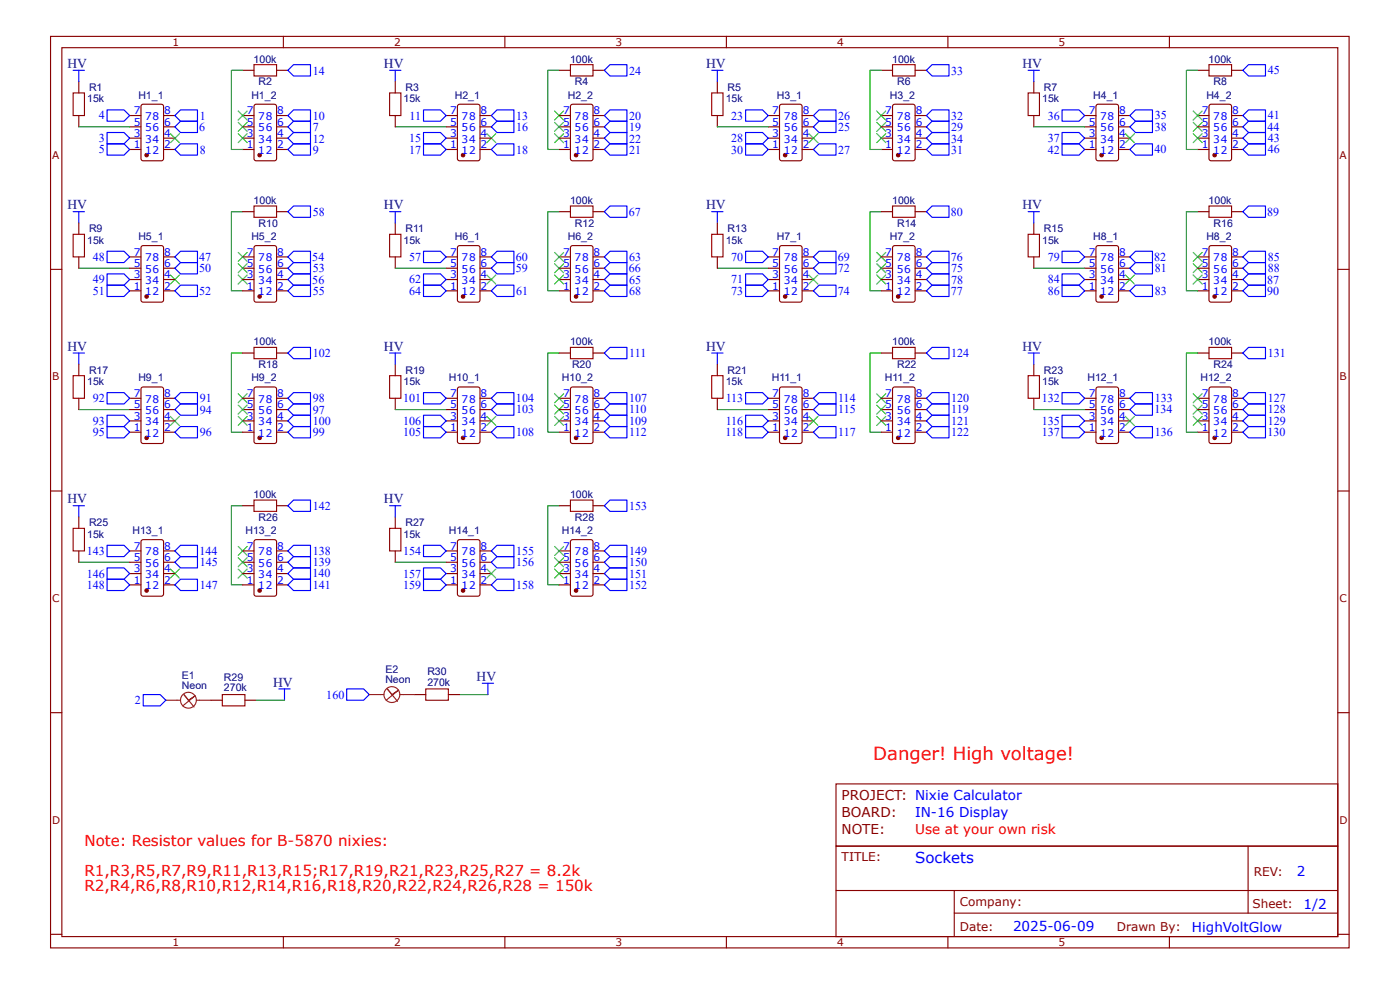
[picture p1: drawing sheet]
<svg xmlns="http://www.w3.org/2000/svg" width="297mm" height="210mm" viewBox="0 0 297 210" stroke-linecap="round" stroke-linejoin="round" font-family="sans-serif">
<g fill="none" stroke="#800" stroke-width=".24">
<path d="M10.7 7.7h275.5v193.3h-275.5zM13.1 10.1h270.7v188.5h-270.7zM16.7 17.3v2.4M51.5 14.9h2.4M58.7 14.9h2.4M60.1 7.7v2.4M107.1 7.7v2.4M154.1 7.7v2.4M201.1 7.7v2.4M248.1 7.7v2.4M16.7 24.5v2.4M30 22.2l.4-.1h3.8l.5 .3v11.2l-.3 .5h-4l-.5-.3v-11.2z"/>
<path d="M10.7 57.1h2.4M283.8 57.1h2.4M10.7 104.1h2.4M283.8 104.1h2.4M10.7 151.1h2.4M44.8 148.5h2.4M52 148.5h2.4M283.8 151.1h2.4M177.4 179.4h106.4v19.2h-106.4zM177.4 166.2h106.4v13.2h-106.4zM264.8 179.4v14.2M10.7 198.1h2.4"/>
<path d="M60.1 198.6v2.4M107.1 198.6v2.4M154.1 198.6v2.4M177.4 188.8h106.3M201.1 198.6v2.4M202.4 193.6h81.3M202.4 188.8v9.6M248.1 198.6v2.4M283.8 198.1h2.4"/>
</g>
<path d="M15.5 19.7h2.4v4.8h-2.4zM53.9 13.7h4.8v2.4h-4.8zM47.2 147.3h4.8v2.4h-4.8z" fill="none" stroke="#a00000" stroke-width=".24"/>
<path d="M15.5 14.9h2.4M16.7 14.9v2.4M30.4 147.3h3.6l1.2 1.2-1.2 1.2h-3.6zM59.2 146.1h2.4M60.4 146.1v2.4" fill="none" stroke="#00f" stroke-width=".24"/>
<g fill="none" stroke="#8d2323" stroke-width=".24">
<path d="M35.2 148.5h3.1M38.8 149.7l2.6-2.2-1.4 1-1-1.2 2.2 2.6M41.7 148.5h3.1"/>
<circle cx="40" cy="148.5" r="1.68"/>
</g>
<path d="M54.4 148.5h6" fill="none" stroke="#080" stroke-width=".24"/>
<path d="M50.5 25.9l1.9 2M52.4 25.9l-1.9 2" fill="none" stroke="#3c3" stroke-width=".24"/>
<circle cx="31.1" cy="32.9" r=".36" fill="#800"/>
<g fill="none" stroke="#800" stroke-width=".24">
<path d="M27.5 31.7h2.4M27.5 24.5h2.4M27.5 29.3h2.4M27.5 26.9h2.4M34.7 31.7h2.4M34.7 24.5h2.4M34.7 29.3h2.4M34.7 26.9h2.4M54 22.2l.4-.1h3.8l.4 .3 .1 11.2-.3 .5h-4l-.5-.3v-11.2z"/>
<circle cx="31.1" cy="32.9" r=".36"/>
</g>
<circle cx="55.1" cy="32.9" r=".36" fill="#800"/>
<g fill="none" stroke="#800" stroke-width=".24">
<path d="M51.5 31.7h2.4M51.5 24.5h2.4M51.5 29.3h2.4M51.5 26.9h2.4M58.7 31.7h2.4M58.7 24.5h2.4M58.7 29.3h2.4M58.7 26.9h2.4M121.2 22.2l.3-.1h3.8l.5 .3v11.2l-.3 .5h-4l-.4-.3-.1-11.2z"/>
<circle cx="55.1" cy="32.9" r=".36"/>
</g>
<path d="M36.1 28.3l2 2M38.1 28.3l-2 2M50.5 28.3l1.9 2M50.5 23.5l1.9 2M52.4 28.3l-1.9 2M52.4 23.5l-1.9 2M103.3 28.3l1.9 2M105.2 28.3l-1.9 2M117.7 23.5l1.9 2M117.7 28.3l1.9 2M119.6 23.5l-1.9 2M119.6 28.3l-1.9 2" fill="none" stroke="#3c3" stroke-width=".24"/>
<path d="M51.5 14.9h-2.4v16.8h2.4M118.6 14.9h-2.4v16.8h2.4M16.7 26.9h10.8M83.9 26.9h10.7" fill="none" stroke="#080" stroke-width=".24"/>
<circle cx="122.2" cy="32.9" r=".36" fill="#800"/>
<g fill="none" stroke="#800" stroke-width=".24">
<path d="M97.2 22.2l.3-.1h3.9l.4 .3v11.2l-.3 .5h-4l-.4-.3-.1-11.2zM118.6 31.7h2.4M118.6 24.5h2.4M118.6 29.3h2.4M118.6 26.9h2.4M125.8 31.7h2.4M125.8 24.5h2.4M125.8 29.3h2.4M125.8 26.9h2.4"/>
<circle cx="122.2" cy="32.9" r=".36"/>
</g>
<circle cx="98.2" cy="32.9" r=".36" fill="#800"/>
<g fill="none" stroke="#800" stroke-width=".24">
<path d="M83.9 17.3v2.4M118.6 14.9h2.4M125.8 14.9h2.4M152.2 17.3v2.4M187 14.9h2.3M194.1 14.9h2.4M83.9 24.5v2.4M94.6 31.7h2.4M94.6 24.5h2.4M94.6 29.3h2.4M94.6 26.9h2.4M101.8 31.7h2.4"/>
<path d="M101.8 24.5h2.4M101.8 29.3h2.4M101.8 26.9h2.4M152.2 24.5v2.4M165.5 22.2l.4-.1h3.8l.4 .3 .1 11.2-.3 .5h-4l-.5-.3v-11.2z"/>
<circle cx="98.2" cy="32.9" r=".36"/>
</g>
<path d="M117.7 25.9l1.9 2M119.6 25.9l-1.9 2M186 25.9l1.9 2M187.9 25.9l-1.9 2" fill="none" stroke="#3c3" stroke-width=".24"/>
<path d="M82.7 19.7h2.4v4.8h-2.4zM121 13.7h4.8v2.4h-4.8zM151 19.7h2.4v4.8h-2.4zM189.3 13.7h4.8v2.4h-4.8z" fill="none" stroke="#a00000" stroke-width=".24"/>
<path d="M82.7 14.9h2.4M83.9 14.9v2.4M151 14.9h2.4M152.2 14.9v2.4" fill="none" stroke="#00f" stroke-width=".24"/>
<circle cx="166.6" cy="32.9" r=".36" fill="#800"/>
<g fill="none" stroke="#800" stroke-width=".24">
<path d="M163 31.7h2.4M163 24.5h2.4M163 29.3h2.4M163 26.9h2.4M170.2 31.7h2.4M170.2 24.5h2.4M170.2 29.3h2.4M170.2 26.9h2.4M189.5 22.2l.3-.1h3.9l.4 .3v11.2l-.3 .5h-4l-.4-.3-.1-11.2z"/>
<circle cx="166.6" cy="32.9" r=".36"/>
</g>
<circle cx="190.5" cy="32.9" r=".36" fill="#800"/>
<g fill="none" stroke="#800" stroke-width=".24">
<path d="M219.3 17.3v2.4M254.1 14.9h2.4M261.3 14.9h2.4M187 31.7h2.3M187 24.5h2.3M187 29.3h2.3M187 26.9h2.3M194.1 31.7h2.4M194.1 24.5h2.4M194.1 29.3h2.4M194.1 26.9h2.4M219.3 24.5v2.4"/>
<path d="M232.6 22.2l.4-.1h3.8l.5 .3v11.2l-.3 .5h-4l-.5-.3v-11.2z"/>
<circle cx="190.5" cy="32.9" r=".36"/>
</g>
<path d="M186 28.3l1.9 2M186 23.5l1.9 2M187.9 28.3l-1.9 2M187.9 23.5l-1.9 2M253.1 25.9l1.9 2M255 25.9l-1.9 2" fill="none" stroke="#3c3" stroke-width=".24"/>
<path d="M187 14.9h-2.4v16.8h2.4M152.2 26.9h10.8" fill="none" stroke="#080" stroke-width=".24"/>
<path d="M218.1 19.7h2.4v4.8h-2.4zM256.5 13.7h4.8v2.4h-4.8z" fill="none" stroke="#a00000" stroke-width=".24"/>
<path d="M218.1 14.9h2.4M219.3 14.9v2.4" fill="none" stroke="#00f" stroke-width=".24"/>
<circle cx="233.7" cy="32.9" r=".36" fill="#800"/>
<g fill="none" stroke="#800" stroke-width=".24">
<path d="M230.1 31.7h2.4M230.1 24.5h2.4M230.1 29.3h2.4M230.1 26.9h2.4M237.3 31.7h2.4M237.3 24.5h2.4M237.3 29.3h2.4M237.3 26.9h2.4M256.6 22.2l.4-.1h3.8l.4 .3 .1 11.2-.3 .5h-4l-.5-.3v-11.2z"/>
<circle cx="233.7" cy="32.9" r=".36"/>
</g>
<circle cx="257.7" cy="32.9" r=".36" fill="#800"/>
<g fill="none" stroke="#800" stroke-width=".24">
<path d="M254.1 31.7h2.4M254.1 24.5h2.4M254.1 29.3h2.4M254.1 26.9h2.4M261.3 31.7h2.4M261.3 24.5h2.4M261.3 29.3h2.4M261.3 26.9h2.4M54 52.2l.4-.1h3.8l.4 .3 .1 11.2-.3 .4-4 .1-.5-.3v-11.3z"/>
<circle cx="257.7" cy="32.9" r=".36"/>
</g>
<path d="M238.7 28.3l2 2M240.7 28.3l-2 2M253.1 28.3l1.9 2M253.1 23.5l1.9 2M255 28.3l-1.9 2M255 23.5l-1.9 2M36.1 58.3l2 1.9M38.1 58.3l-2 1.9M50.5 53.5l1.9 1.9M50.5 58.3l1.9 1.9M52.4 53.5l-1.9 1.9M52.4 58.3l-1.9 1.9" fill="none" stroke="#3c3" stroke-width=".24"/>
<path d="M254.1 14.9h-2.4v16.8h2.4M219.3 26.9h10.8M16.7 56.9h10.8M51.5 44.9h-2.4v16.8h2.4" fill="none" stroke="#080" stroke-width=".24"/>
<circle cx="55.1" cy="62.9" r=".36" fill="#800"/>
<g fill="none" stroke="#800" stroke-width=".24">
<path d="M30 52.2l.4-.1h3.8l.5 .3v11.2l-.3 .4-4 .1-.5-.3v-11.3zM51.5 54.5h2.4M51.5 59.3h2.4M51.5 56.9h2.4M58.7 54.5h2.4M58.7 59.3h2.4M58.7 56.9h2.4M51.5 61.7h2.4M58.7 61.7h2.4"/>
<circle cx="55.1" cy="62.9" r=".36"/>
</g>
<circle cx="31.1" cy="62.9" r=".36" fill="#800"/>
<g fill="none" stroke="#800" stroke-width=".24">
<path d="M16.7 47.3v2.4M16.7 54.5v2.4M27.5 54.5h2.4M27.5 59.3h2.4M27.5 56.9h2.4M34.7 54.5h2.4M34.7 59.3h2.4M34.7 56.9h2.4M51.5 44.9h2.4M58.7 44.9h2.4M83.9 47.3v2.4M83.9 54.5v2.4"/>
<path d="M97.2 52.2l.3-.1h3.9l.4 .3v11.2l-.3 .4-4 .1-.4-.3-.1-11.3zM118.6 44.9h2.4M125.8 44.9h2.4M27.5 61.7h2.4M34.7 61.7h2.4"/>
<circle cx="31.1" cy="62.9" r=".36"/>
</g>
<path d="M50.5 55.9l1.9 1.9M52.4 55.9l-1.9 1.9M117.7 55.9l1.9 1.9M119.6 55.9l-1.9 1.9" fill="none" stroke="#3c3" stroke-width=".24"/>
<path d="M15.5 49.7h2.4v4.8h-2.4zM53.9 43.7h4.8v2.4h-4.8zM82.7 49.7h2.4v4.8h-2.4zM121 43.7h4.8v2.4h-4.8z" fill="none" stroke="#a00000" stroke-width=".24"/>
<path d="M15.5 44.9h2.4M16.7 44.9v2.4M82.7 44.9h2.4M83.9 44.9v2.4" fill="none" stroke="#00f" stroke-width=".24"/>
<circle cx="98.2" cy="62.9" r=".36" fill="#800"/>
<g fill="none" stroke="#800" stroke-width=".24">
<path d="M94.6 54.5h2.4M94.6 59.3h2.4M94.6 56.9h2.4M101.8 54.5h2.4M101.8 59.3h2.4M101.8 56.9h2.4M121.2 52.2l.3-.1h3.8l.5 .3v11.2l-.3 .4-4 .1-.4-.3-.1-11.3zM94.6 61.7h2.4M101.8 61.7h2.4"/>
<circle cx="98.2" cy="62.9" r=".36"/>
</g>
<circle cx="122.2" cy="62.9" r=".36" fill="#800"/>
<g fill="none" stroke="#800" stroke-width=".24">
<path d="M118.6 54.5h2.4M118.6 59.3h2.4M118.6 56.9h2.4M125.8 54.5h2.4M125.8 59.3h2.4M125.8 56.9h2.4M189.5 52.2l.3-.1h3.9l.4 .3v11.2l-.3 .4-4 .1-.4-.3-.1-11.3zM118.6 61.7h2.4M125.8 61.7h2.4"/>
<circle cx="122.2" cy="62.9" r=".36"/>
</g>
<path d="M103.3 58.3l1.9 1.9M105.2 58.3l-1.9 1.9M117.7 58.3l1.9 1.9M117.7 53.5l1.9 1.9M119.6 58.3l-1.9 1.9M119.6 53.5l-1.9 1.9M186 53.5l1.9 1.9M186 58.3l1.9 1.9M187.9 53.5l-1.9 1.9M187.9 58.3l-1.9 1.9" fill="none" stroke="#3c3" stroke-width=".24"/>
<path d="M83.9 56.9h10.7M118.6 44.9h-2.4v16.8h2.4M152.2 56.9h10.8M187 44.9h-2.4v16.8h2.4" fill="none" stroke="#080" stroke-width=".24"/>
<circle cx="190.5" cy="62.9" r=".36" fill="#800"/>
<g fill="none" stroke="#800" stroke-width=".24">
<path d="M165.5 52.2l.4-.1h3.8l.4 .3 .1 11.2-.3 .4-4 .1-.5-.3v-11.3zM187 54.5h2.3M187 59.3h2.3M187 56.9h2.3M194.1 54.5h2.4M194.1 59.3h2.4M194.1 56.9h2.4M187 61.7h2.3M194.1 61.7h2.4"/>
<circle cx="190.5" cy="62.9" r=".36"/>
</g>
<circle cx="166.6" cy="62.9" r=".36" fill="#800"/>
<g fill="none" stroke="#800" stroke-width=".24">
<path d="M152.2 47.3v2.4M152.2 54.5v2.4M163 54.5h2.4M163 59.3h2.4M163 56.9h2.4M170.2 54.5h2.4M170.2 59.3h2.4M170.2 56.9h2.4M187 44.9h2.3M194.1 44.9h2.4M219.3 47.3v2.4M219.3 54.5v2.4"/>
<path d="M232.6 52.2l.4-.1h3.8l.5 .3v11.2l-.3 .4-4 .1-.5-.3v-11.3zM254.1 44.9h2.4M261.3 44.9h2.4M163 61.7h2.4M170.2 61.7h2.4"/>
<circle cx="166.6" cy="62.9" r=".36"/>
</g>
<path d="M186 55.9l1.9 1.9M187.9 55.9l-1.9 1.9M253.1 55.9l1.9 1.9M255 55.9l-1.9 1.9" fill="none" stroke="#3c3" stroke-width=".24"/>
<path d="M151 49.7h2.4v4.8h-2.4zM189.3 43.7h4.8v2.4h-4.8zM218.1 49.7h2.4v4.8h-2.4zM256.5 43.7h4.8v2.4h-4.8z" fill="none" stroke="#a00000" stroke-width=".24"/>
<path d="M151 44.9h2.4M152.2 44.9v2.4M218.1 44.9h2.4M219.3 44.9v2.4" fill="none" stroke="#00f" stroke-width=".24"/>
<circle cx="233.7" cy="62.9" r=".36" fill="#800"/>
<g fill="none" stroke="#800" stroke-width=".24">
<path d="M230.1 54.5h2.4M230.1 59.3h2.4M230.1 56.9h2.4M237.3 54.5h2.4M237.3 59.3h2.4M237.3 56.9h2.4M256.6 52.2l.4-.1h3.8l.4 .3 .1 11.2-.3 .4-4 .1-.5-.3v-11.3zM230.1 61.7h2.4M237.3 61.7h2.4"/>
<circle cx="233.7" cy="62.9" r=".36"/>
</g>
<circle cx="257.7" cy="62.9" r=".36" fill="#800"/>
<g fill="none" stroke="#800" stroke-width=".24">
<path d="M254.1 54.5h2.4M254.1 59.3h2.4M254.1 56.9h2.4M261.3 54.5h2.4M261.3 59.3h2.4M261.3 56.9h2.4M254.1 61.7h2.4M261.3 61.7h2.4M54 82.2l.4-.2h3.8l.4 .3 .1 11.2-.3 .5h-4l-.5-.3v-11.2z"/>
<circle cx="257.7" cy="62.9" r=".36"/>
</g>
<path d="M238.7 58.3l2 1.9M240.7 58.3l-2 1.9M253.1 58.3l1.9 1.9M253.1 53.5l1.9 1.9M255 58.3l-1.9 1.9M255 53.5l-1.9 1.9M36.1 88.3l2 1.9M38.1 88.3l-2 1.9M50.5 83.5l1.9 1.9M50.5 88.3l1.9 1.9M52.4 83.5l-1.9 1.9M52.4 88.3l-1.9 1.9" fill="none" stroke="#3c3" stroke-width=".24"/>
<path d="M219.3 56.9h10.8M254.1 44.9h-2.4v16.8h2.4M51.5 74.8h-2.4v16.8h2.4M16.7 86.8h10.8" fill="none" stroke="#080" stroke-width=".24"/>
<circle cx="55.1" cy="92.8" r=".36" fill="#800"/>
<g fill="none" stroke="#800" stroke-width=".24">
<path d="M30 82.2l.4-.2h3.8l.5 .3v11.2l-.3 .5h-4l-.5-.3v-11.2zM51.5 91.6h2.4M51.5 84.4h2.4M51.5 89.2h2.4M51.5 86.8h2.4M58.7 91.6h2.4M58.7 84.4h2.4M58.7 89.2h2.4M58.7 86.8h2.4"/>
<circle cx="55.1" cy="92.8" r=".36"/>
</g>
<circle cx="31.1" cy="92.8" r=".36" fill="#800"/>
<g fill="none" stroke="#800" stroke-width=".24">
<path d="M16.7 77.2v2.4M51.5 74.8h2.4M58.7 74.8h2.4M83.9 77.2v2.4M118.6 74.8h2.4M125.8 74.8h2.4M16.7 84.4v2.4M27.5 91.6h2.4M27.5 84.4h2.4M27.5 89.2h2.4M27.5 86.8h2.4M34.7 91.6h2.4"/>
<path d="M34.7 84.4h2.4M34.7 89.2h2.4M34.7 86.8h2.4M83.9 84.4v2.4M97.2 82.2l.3-.2h3.9l.4 .3v11.2l-.3 .5h-4l-.4-.3-.1-11.2z"/>
<circle cx="31.1" cy="92.8" r=".36"/>
</g>
<path d="M50.5 85.9l1.9 1.9M52.4 85.9l-1.9 1.9M117.7 85.9l1.9 1.9M119.6 85.9l-1.9 1.9" fill="none" stroke="#3c3" stroke-width=".24"/>
<path d="M15.5 79.6h2.4v4.8h-2.4zM53.9 73.6h4.8v2.4h-4.8zM82.7 79.6h2.4v4.8h-2.4zM121 73.6h4.8v2.4h-4.8z" fill="none" stroke="#a00000" stroke-width=".24"/>
<path d="M15.5 74.8h2.4M16.7 74.8v2.4M82.7 74.8h2.4M83.9 74.8v2.4" fill="none" stroke="#00f" stroke-width=".24"/>
<circle cx="98.2" cy="92.8" r=".36" fill="#800"/>
<g fill="none" stroke="#800" stroke-width=".24">
<path d="M94.6 91.6h2.4M94.6 84.4h2.4M94.6 89.2h2.4M94.6 86.8h2.4M101.8 91.6h2.4M101.8 84.4h2.4M101.8 89.2h2.4M101.8 86.8h2.4M121.2 82.2l.3-.2h3.8l.5 .3v11.2l-.3 .5h-4l-.4-.3-.1-11.2z"/>
<circle cx="98.2" cy="92.8" r=".36"/>
</g>
<circle cx="122.2" cy="92.8" r=".36" fill="#800"/>
<g fill="none" stroke="#800" stroke-width=".24">
<path d="M118.6 91.6h2.4M118.6 84.4h2.4M118.6 89.2h2.4M118.6 86.8h2.4M125.8 91.6h2.4M125.8 84.4h2.4M125.8 89.2h2.4M125.8 86.8h2.4M189.5 82.2l.3-.2h3.9l.4 .3v11.2l-.3 .5h-4l-.4-.3-.1-11.2z"/>
<circle cx="122.2" cy="92.8" r=".36"/>
</g>
<path d="M103.3 88.3l1.9 1.9M105.2 88.3l-1.9 1.9M117.7 88.3l1.9 1.9M117.7 83.5l1.9 1.9M119.6 88.3l-1.9 1.9M119.6 83.5l-1.9 1.9M186 83.5l1.9 1.9M186 88.3l1.9 1.9M187.9 83.5l-1.9 1.9M187.9 88.3l-1.9 1.9" fill="none" stroke="#3c3" stroke-width=".24"/>
<path d="M118.6 74.8h-2.4v16.8h2.4M187 74.8h-2.4v16.8h2.4M83.9 86.8h10.7M152.2 86.8h10.8" fill="none" stroke="#080" stroke-width=".24"/>
<circle cx="190.5" cy="92.8" r=".36" fill="#800"/>
<g fill="none" stroke="#800" stroke-width=".24">
<path d="M165.5 82.2l.4-.2h3.8l.4 .3 .1 11.2-.3 .5h-4l-.5-.3v-11.2zM187 91.6h2.3M187 84.4h2.3M187 89.2h2.3M187 86.8h2.3M194.1 91.6h2.4M194.1 84.4h2.4M194.1 89.2h2.4M194.1 86.8h2.4"/>
<circle cx="190.5" cy="92.8" r=".36"/>
</g>
<circle cx="166.6" cy="92.8" r=".36" fill="#800"/>
<g fill="none" stroke="#800" stroke-width=".24">
<path d="M152.2 77.2v2.4M187 74.8h2.3M194.1 74.8h2.4M219.3 77.2v2.4M254.1 74.8h2.4M261.3 74.8h2.4M152.2 84.4v2.4M163 91.6h2.4M163 84.4h2.4M163 89.2h2.4M163 86.8h2.4M170.2 91.6h2.4"/>
<path d="M170.2 84.4h2.4M170.2 89.2h2.4M170.2 86.8h2.4M219.3 84.4v2.4M232.6 82.2l.4-.2h3.8l.5 .3v11.2l-.3 .5h-4l-.5-.3v-11.2z"/>
<circle cx="166.6" cy="92.8" r=".36"/>
</g>
<path d="M186 85.9l1.9 1.9M187.9 85.9l-1.9 1.9M253.1 85.9l1.9 1.9M255 85.9l-1.9 1.9" fill="none" stroke="#3c3" stroke-width=".24"/>
<path d="M151 79.6h2.4v4.8h-2.4zM189.3 73.6h4.8v2.4h-4.8zM218.1 79.6h2.4v4.8h-2.4zM256.5 73.6h4.8v2.4h-4.8z" fill="none" stroke="#a00000" stroke-width=".24"/>
<path d="M151 74.8h2.4M152.2 74.8v2.4M218.1 74.8h2.4M219.3 74.8v2.4" fill="none" stroke="#00f" stroke-width=".24"/>
<circle cx="233.7" cy="92.8" r=".36" fill="#800"/>
<g fill="none" stroke="#800" stroke-width=".24">
<path d="M230.1 91.6h2.4M230.1 84.4h2.4M230.1 89.2h2.4M230.1 86.8h2.4M237.3 91.6h2.4M237.3 84.4h2.4M237.3 89.2h2.4M237.3 86.8h2.4M256.6 82.2l.4-.2h3.8l.4 .3 .1 11.2-.3 .5h-4l-.5-.3v-11.2z"/>
<circle cx="233.7" cy="92.8" r=".36"/>
</g>
<circle cx="257.7" cy="92.8" r=".36" fill="#800"/>
<g fill="none" stroke="#800" stroke-width=".24">
<path d="M254.1 91.6h2.4M254.1 84.4h2.4M254.1 89.2h2.4M254.1 86.8h2.4M261.3 91.6h2.4M261.3 84.4h2.4M261.3 89.2h2.4M261.3 86.8h2.4M54 114.5l.4-.1h3.8l.4 .3 .1 11.2-.3 .5h-4l-.5-.3v-11.2z"/>
<circle cx="257.7" cy="92.8" r=".36"/>
</g>
<path d="M238.7 88.3l2 1.9M240.7 88.3l-2 1.9M253.1 88.3l1.9 1.9M253.1 83.5l1.9 1.9M255 88.3l-1.9 1.9M255 83.5l-1.9 1.9M50.5 115.8l1.9 2M52.4 115.8l-1.9 2M36.1 120.6l2 2M38.1 120.6l-2 2M50.5 120.6l1.9 2M52.4 120.6l-1.9 2" fill="none" stroke="#3c3" stroke-width=".24"/>
<path d="M254.1 74.8h-2.4v16.8h2.4M219.3 86.8h10.8M16.7 119.2h10.8M51.5 107.2h-2.4v16.8h2.4" fill="none" stroke="#080" stroke-width=".24"/>
<circle cx="55.1" cy="125.2" r=".36" fill="#800"/>
<g fill="none" stroke="#800" stroke-width=".24">
<path d="M30 114.5l.4-.1h3.8l.5 .3v11.2l-.3 .5h-4l-.5-.3v-11.2zM51.5 116.8h2.4M51.5 119.2h2.4M58.7 116.8h2.4M58.7 119.2h2.4M51.5 124h2.4M51.5 121.6h2.4M58.7 124h2.4M58.7 121.6h2.4"/>
<circle cx="55.1" cy="125.2" r=".36"/>
</g>
<circle cx="31.1" cy="125.2" r=".36" fill="#800"/>
<g fill="none" stroke="#800" stroke-width=".24">
<path d="M16.7 109.6v2.4M16.7 116.8v2.4M27.5 116.8h2.4M27.5 119.2h2.4M34.7 116.8h2.4M34.7 119.2h2.4M51.5 107.2h2.4M58.7 107.2h2.4M83.9 109.6v2.4M83.9 116.8v2.4M97.2 114.5l.3-.1h3.9l.4 .3v11.2l-.3 .5h-4l-.4-.3-.1-11.2zM118.6 107.2h2.4"/>
<path d="M125.8 107.2h2.4M27.5 124h2.4M27.5 121.6h2.4M34.7 124h2.4M34.7 121.6h2.4"/>
<circle cx="31.1" cy="125.2" r=".36"/>
</g>
<path d="M50.5 118.2l1.9 2M52.4 118.2l-1.9 2M117.7 118.2l1.9 2M119.6 118.2l-1.9 2" fill="none" stroke="#3c3" stroke-width=".24"/>
<path d="M15.5 112h2.4v4.8h-2.4zM53.9 106h4.8v2.4h-4.8zM82.7 112h2.4v4.8h-2.4zM121 106h4.8v2.4h-4.8z" fill="none" stroke="#a00000" stroke-width=".24"/>
<path d="M15.5 107.2h2.4M16.7 107.2v2.4M82.7 107.2h2.4M83.9 107.2v2.4" fill="none" stroke="#00f" stroke-width=".24"/>
<circle cx="98.2" cy="125.2" r=".36" fill="#800"/>
<g fill="none" stroke="#800" stroke-width=".24">
<path d="M94.6 116.8h2.4M94.6 119.2h2.4M101.8 116.8h2.4M101.8 119.2h2.4M121.2 114.5l.3-.1h3.8l.5 .3v11.2l-.3 .5h-4l-.4-.3-.1-11.2zM94.6 124h2.4M94.6 121.6h2.4M101.8 124h2.4M101.8 121.6h2.4"/>
<circle cx="98.2" cy="125.2" r=".36"/>
</g>
<circle cx="122.2" cy="125.2" r=".36" fill="#800"/>
<g fill="none" stroke="#800" stroke-width=".24">
<path d="M118.6 116.8h2.4M118.6 119.2h2.4M125.8 116.8h2.4M125.8 119.2h2.4M118.6 124h2.4M118.6 121.6h2.4M125.8 124h2.4M125.8 121.6h2.4M87.9 147.3h2.4M95.1 147.3h2.4"/>
<circle cx="122.2" cy="125.2" r=".36"/>
</g>
<path d="M171.6 28.3l1.9 2M173.5 28.3l-1.9 2M171.6 58.3l1.9 1.9M173.5 58.3l-1.9 1.9M171.6 88.3l1.9 1.9M173.5 88.3l-1.9 1.9M117.7 115.8l1.9 2M119.6 115.8l-1.9 2M103.3 120.6l1.9 2M105.2 120.6l-1.9 2M117.7 120.6l1.9 2M119.6 120.6l-1.9 2" fill="none" stroke="#3c3" stroke-width=".24"/>
<path d="M83.9 119.2h10.7M118.6 107.2h-2.4v16.8h2.4M97.5 147.3h6" fill="none" stroke="#080" stroke-width=".24"/>
<g fill="none" stroke="#00f" stroke-width=".24">
<path d="M62.3 13.7h3.6v2.4h-3.6l-1.2-1.2zM129.4 13.7h3.6v2.4h-3.6l-1.2-1.2zM197.7 13.7h3.6v2.4h-3.6l-1.2-1.2zM264.9 13.7h3.6v2.4h-3.6l-1.2-1.2zM22.7 23.3h3.6l1.2 1.2-1.2 1.2h-3.6zM22.7 28.1h3.6l1.2 1.2-1.2 1.2h-3.6zM22.7 30.5h3.6l1.2 1.2-1.2 1.2h-3.6zM37.1 24.5l1.2-1.2h3.6v2.4h-3.6zM37.1 26.9l1.2-1.2h3.6v2.4h-3.6zM38.3 30.5h3.6v2.4h-3.6l-1.2-1.2zM61.1 24.5l1.2-1.2h3.6v2.4h-3.6zM61.1 26.9l1.2-1.2h3.6v2.4h-3.6z"/>
<path d="M62.3 28.1h3.6v2.4h-3.6l-1.2-1.2zM62.3 30.5h3.6v2.4h-3.6l-1.2-1.2zM89.8 23.3h3.6l1.2 1.2-1.2 1.2h-3.6zM89.8 28.1h3.6l1.2 1.2-1.2 1.2h-3.6zM89.8 30.5h3.6l1.2 1.2-1.2 1.2h-3.6zM104.2 24.5l1.2-1.2h3.6v2.4h-3.6zM104.2 26.9l1.2-1.2h3.6v2.4h-3.6zM104.2 31.7l1.2-1.2h3.6v2.4h-3.6zM128.2 24.5l1.2-1.2h3.6v2.4h-3.6zM128.2 26.9l1.2-1.2h3.6v2.4h-3.6zM129.4 28.1h3.6v2.4h-3.6l-1.2-1.2zM129.4 30.5h3.6v2.4h-3.6l-1.2-1.2z"/>
<path d="M158.2 23.3h3.6l1.2 1.2-1.2 1.2h-3.6zM158.2 28.1h3.6l1.2 1.2-1.2 1.2h-3.6zM158.2 30.5h3.6l1.2 1.2-1.2 1.2h-3.6zM172.6 24.5l1.2-1.2h3.6v2.4h-3.6zM172.6 26.9l1.2-1.2h3.6v2.4h-3.6zM172.6 31.7l1.2-1.2h3.6v2.4h-3.6zM196.5 24.5l1.2-1.2h3.6v2.4h-3.6zM196.5 26.9l1.2-1.2h3.6v2.4h-3.6zM197.7 28.1h3.6v2.4h-3.6l-1.2-1.2zM197.7 30.5h3.6v2.4h-3.6l-1.2-1.2zM225.3 23.3h3.6l1.2 1.2-1.2 1.2h-3.6zM225.3 28.1h3.6l1.2 1.2-1.2 1.2h-3.6z"/>
<path d="M225.3 30.5h3.6l1.2 1.2-1.2 1.2h-3.6zM239.7 24.5l1.2-1.2h3.6v2.4h-3.6zM239.7 26.9l1.2-1.2h3.6v2.4h-3.6zM239.7 31.7l1.2-1.2h3.6v2.4h-3.6zM263.7 24.5l1.2-1.2h3.6v2.4h-3.6zM263.7 26.9l1.2-1.2h3.6v2.4h-3.6zM263.7 31.7l1.2-1.2h3.6v2.4h-3.6zM264.9 28.1h3.6v2.4h-3.6l-1.2-1.2zM22.7 53.3h3.6l1.2 1.2-1.2 1.2h-3.6zM22.7 58.1h3.6l1.2 1.2-1.2 1.2h-3.6zM37.1 54.5l1.2-1.2h3.6v2.4h-3.6zM37.1 56.9l1.2-1.2h3.6v2.4h-3.6z"/>
<path d="M61.1 54.5l1.2-1.2h3.6v2.4h-3.6zM61.1 56.9l1.2-1.2h3.6v2.4h-3.6zM62.3 43.7h3.6v2.4h-3.6l-1.2-1.2zM62.3 58.1h3.6v2.4h-3.6l-1.2-1.2zM89.8 53.3h3.6l1.2 1.2-1.2 1.2h-3.6zM89.8 58.1h3.6l1.2 1.2-1.2 1.2h-3.6zM104.2 54.5l1.2-1.2h3.6v2.4h-3.6zM104.2 56.9l1.2-1.2h3.6v2.4h-3.6zM128.2 54.5l1.2-1.2h3.6v2.4h-3.6zM128.2 56.9l1.2-1.2h3.6v2.4h-3.6zM129.4 43.7h3.6v2.4h-3.6l-1.2-1.2zM129.4 58.1h3.6v2.4h-3.6l-1.2-1.2z"/>
<path d="M158.2 53.3h3.6l1.2 1.2-1.2 1.2h-3.6zM158.2 58.1h3.6l1.2 1.2-1.2 1.2h-3.6zM172.6 54.5l1.2-1.2h3.6v2.4h-3.6zM172.6 56.9l1.2-1.2h3.6v2.4h-3.6zM196.5 54.5l1.2-1.2h3.6v2.4h-3.6zM196.5 56.9l1.2-1.2h3.6v2.4h-3.6zM197.7 43.7h3.6v2.4h-3.6l-1.2-1.2zM197.7 58.1h3.6v2.4h-3.6l-1.2-1.2zM225.3 53.3h3.6l1.2 1.2-1.2 1.2h-3.6zM225.3 58.1h3.6l1.2 1.2-1.2 1.2h-3.6zM239.7 54.5l1.2-1.2h3.6v2.4h-3.6zM239.7 56.9l1.2-1.2h3.6v2.4h-3.6z"/>
<path d="M263.7 44.9l1.2-1.2h3.6v2.4h-3.6zM263.7 54.5l1.2-1.2h3.6v2.4h-3.6zM263.7 56.9l1.2-1.2h3.6v2.4h-3.6zM264.9 58.1h3.6v2.4h-3.6l-1.2-1.2zM22.7 60.5h3.6l1.2 1.2-1.2 1.2h-3.6zM38.3 60.5h3.6v2.4h-3.6l-1.2-1.2zM61.1 74.8l1.2-1.2h3.6v2.4h-3.6zM62.3 60.5h3.6v2.4h-3.6l-1.2-1.2zM89.8 60.5h3.6l1.2 1.2-1.2 1.2h-3.6zM105.4 60.5h3.6v2.4h-3.6l-1.2-1.2zM128.2 74.8l1.2-1.2h3.6v2.4h-3.6zM129.4 60.5h3.6v2.4h-3.6l-1.2-1.2z"/>
<path d="M158.2 60.5h3.6l1.2 1.2-1.2 1.2h-3.6zM172.6 61.7l1.2-1.2h3.6v2.4h-3.6zM196.5 74.8l1.2-1.2h3.6v2.4h-3.6zM197.7 60.5h3.6v2.4h-3.6l-1.2-1.2zM225.3 60.5h3.6l1.2 1.2-1.2 1.2h-3.6zM240.9 60.5h3.6v2.4h-3.6l-1.2-1.2zM263.7 74.8l1.2-1.2h3.6v2.4h-3.6zM264.9 60.5h3.6v2.4h-3.6l-1.2-1.2zM22.7 83.2h3.6l1.2 1.2-1.2 1.2h-3.6zM22.7 88h3.6l1.2 1.2-1.2 1.2h-3.6zM22.7 90.4h3.6l1.2 1.2-1.2 1.2h-3.6zM37.1 84.4l1.2-1.2h3.6v2.4h-3.6z"/>
<path d="M37.1 86.8l1.2-1.2h3.6v2.4h-3.6zM37.1 91.6l1.2-1.2h3.6v2.4h-3.6zM61.1 84.4l1.2-1.2h3.6v2.4h-3.6zM61.1 86.8l1.2-1.2h3.6v2.4h-3.6zM61.1 89.2l1.2-1.2h3.6v2.4h-3.6zM61.1 91.6l1.2-1.2h3.6v2.4h-3.6zM89.8 83.2h3.6l1.2 1.2-1.2 1.2h-3.6zM89.8 88h3.6l1.2 1.2-1.2 1.2h-3.6zM89.8 90.4h3.6l1.2 1.2-1.2 1.2h-3.6zM104.2 84.4l1.2-1.2h3.6v2.4h-3.6zM104.2 86.8l1.2-1.2h3.6v2.4h-3.6zM104.2 91.6l1.2-1.2h3.6v2.4h-3.6z"/>
<path d="M128.2 84.4l1.2-1.2h3.6v2.4h-3.6zM128.2 89.2l1.2-1.2h3.6v2.4h-3.6zM128.2 91.6l1.2-1.2h3.6v2.4h-3.6zM129.4 85.6h3.6v2.4h-3.6l-1.2-1.2zM158.2 83.2h3.6l1.2 1.2-1.2 1.2h-3.6zM158.2 88h3.6l1.2 1.2-1.2 1.2h-3.6zM158.2 90.4h3.6l1.2 1.2-1.2 1.2h-3.6zM172.6 84.4l1.2-1.2h3.6v2.4h-3.6zM172.6 86.8l1.2-1.2h3.6v2.4h-3.6zM172.6 91.6l1.2-1.2h3.6v2.4h-3.6zM196.5 86.8l1.2-1.2h3.6v2.4h-3.6zM196.5 89.2l1.2-1.2h3.6v2.4h-3.6z"/>
<path d="M197.7 83.2h3.6v2.4h-3.6l-1.2-1.2zM197.7 90.4h3.6v2.4h-3.6l-1.2-1.2zM225.3 83.2h3.6l1.2 1.2-1.2 1.2h-3.6zM225.3 88h3.6l1.2 1.2-1.2 1.2h-3.6zM225.3 90.4h3.6l1.2 1.2-1.2 1.2h-3.6zM239.7 86.8l1.2-1.2h3.6v2.4h-3.6zM240.9 83.2h3.6v2.4h-3.6l-1.2-1.2zM240.9 90.4h3.6v2.4h-3.6l-1.2-1.2zM263.7 86.8l1.2-1.2h3.6v2.4h-3.6zM263.7 89.2l1.2-1.2h3.6v2.4h-3.6zM264.9 83.2h3.6v2.4h-3.6l-1.2-1.2zM264.9 90.4h3.6v2.4h-3.6l-1.2-1.2z"/>
<path d="M22.7 115.6h3.6l1.2 1.2-1.2 1.2h-3.6zM37.1 116.8l1.2-1.2h3.6v2.4h-3.6zM37.1 119.2l1.2-1.2h3.6v2.4h-3.6zM61.1 116.8l1.2-1.2h3.6v2.4h-3.6zM61.1 119.2l1.2-1.2h3.6v2.4h-3.6zM61.1 107.2l1.2-1.2h3.6v2.4h-3.6zM89.8 115.6h3.6l1.2 1.2-1.2 1.2h-3.6zM104.2 116.8l1.2-1.2h3.6v2.4h-3.6zM104.2 119.2l1.2-1.2h3.6v2.4h-3.6zM128.2 116.8l1.2-1.2h3.6v2.4h-3.6zM128.2 119.2l1.2-1.2h3.6v2.4h-3.6zM128.2 107.2l1.2-1.2h3.6v2.4h-3.6z"/>
<path d="M22.7 120.4h3.6l1.2 1.2-1.2 1.2h-3.6zM22.7 122.8h3.6l1.2 1.2-1.2 1.2h-3.6zM37.1 124l1.2-1.2h3.6v2.4h-3.6zM61.1 124l1.2-1.2h3.6v2.4h-3.6zM62.3 120.4h3.6v2.4h-3.6l-1.2-1.2zM89.8 120.4h3.6l1.2 1.2-1.2 1.2h-3.6zM89.8 122.8h3.6l1.2 1.2-1.2 1.2h-3.6zM104.2 124l1.2-1.2h3.6v2.4h-3.6zM128.2 124l1.2-1.2h3.6v2.4h-3.6zM129.4 120.4h3.6v2.4h-3.6l-1.2-1.2zM73.5 146.1h3.6l1.2 1.2-1.2 1.2h-3.6zM102.3 144.9h2.4"/>
<path d="M103.5 144.9v2.4"/>
</g>
<path d="M90.3 146.1h4.8v2.4h-4.8z" fill="none" stroke="#a00000" stroke-width=".24"/>
<g fill="none" stroke="#8d2323" stroke-width=".24">
<path d="M78.3 147.3h3.2M81.9 148.5l2.7-2.2-1.5 1-.9-1.2 2.1 2.6M84.8 147.3h3.1"/>
<circle cx="83.1" cy="147.3" r="1.68"/>
</g>
<text font-size="3.8" fill="#f00" x="185.3" y="161.2">Danger! High voltage!</text>
<g font-size="3.2" fill="#f00">
<text x="17.9" y="179.4">Note: Resistor values for B-5870 nixies:</text>
<text x="17.9" y="185.8">R1,R3,R5,R7,R9,R11,R13,R15;R17,R19,R21,R23,R25,R27 = 8.2k</text>
<text x="17.9" y="189">R2,R4,R6,R8,R10,R12,R14,R16,R18,R20,R22,R24,R26,R28 = 150k</text>
</g>
<text font-size="3.2" fill="#00f" x="194.1" y="183">Sockets</text>
<g font-size="2.9" fill="#000080">
<text x="14.3" y="14.4">HV</text>
<text x="81.5" y="14.4">HV</text>
<text x="149.8" y="14.4">HV</text>
<text x="216.9" y="14.4">HV</text>
<text x="14.3" y="44.4">HV</text>
<text x="81.5" y="44.4">HV</text>
<text x="149.8" y="44.4">HV</text>
<text x="216.9" y="44.4">HV</text>
<text x="14.3" y="74.4">HV</text>
<text x="81.5" y="74.4">HV</text>
<text x="149.8" y="74.4">HV</text>
<text x="216.9" y="74.4">HV</text>
<text x="14.3" y="106.7">HV</text>
<text x="81.5" y="106.7">HV</text>
<text x="58" y="145.6">HV</text>
<text x="101.1" y="144.4">HV</text>
</g>
<g font-size="2.9" fill="#800">
<text x="178.6" y="173.2">BOARD:</text>
<text x="178.6" y="169.6">PROJECT: Nixie Calculator</text>
<text x="178.6" y="176.7">NOTE:</text>
</g>
<g font-size="2.9" fill="#00f">
<text x="194.1" y="173.2">IN-16 Display</text>
<text x="275.1" y="185.7">2</text>
<text x="214.9" y="197.5">2025-06-09</text>
<text x="252.9" y="197.6">HighVoltGlow</text>
<text x="276.5" y="192.7">1/2</text>
</g>
<text font-size="2.9" fill="#f00" x="194.1" y="176.7">Use at your own risk</text>
<g font-size="2.6" fill="#00f">
<text x="66.3" y="15.8">14</text>
<text x="133.5" y="15.8">24</text>
<text x="201.8" y="15.8">33</text>
<text x="269" y="15.7">45</text>
<text x="21" y="25.3">4</text>
<text x="42.3" y="27.8">6</text>
<text x="42.4" y="25.4">1</text>
<text x="66.3" y="25.4">10</text>
<text x="66.3" y="27.8">7</text>
<text x="86.9" y="25.4">11</text>
<text x="109.5" y="25.4">13</text>
<text x="109.5" y="27.8">16</text>
<text x="133.5" y="25.4">20</text>
<text x="133.5" y="27.8">19</text>
<text x="155.1" y="25.4">23</text>
<text x="177.8" y="25.4">26</text>
<text x="177.8" y="27.8">25</text>
<text x="201.8" y="25.4">32</text>
<text x="201.8" y="27.8">29</text>
<text x="222.3" y="25.4">36</text>
<text x="245" y="25.3">35</text>
<text x="245" y="27.7">38</text>
<text x="268.9" y="27.7">44</text>
<text x="269" y="25.3">41</text>
<text x="21" y="30.1">3</text>
<text x="21" y="32.5">5</text>
<text x="42.4" y="32.6">8</text>
<text x="66.3" y="30.2">12</text>
<text x="66.3" y="32.6">9</text>
<text x="86.8" y="30.2">15</text>
<text x="86.8" y="32.5">17</text>
<text x="109.5" y="32.6">18</text>
<text x="133.5" y="30.2">22</text>
<text x="133.5" y="32.6">21</text>
<text x="155.1" y="30.1">28</text>
<text x="155.1" y="32.5">30</text>
<text x="177.8" y="32.6">27</text>
<text x="201.8" y="30.2">34</text>
<text x="201.8" y="32.6">31</text>
<text x="222.3" y="30.2">37</text>
<text x="222.3" y="32.6">42</text>
<text x="244.9" y="32.5">40</text>
<text x="269" y="30.1">43</text>
<text x="269" y="32.5">46</text>
<text x="66.3" y="45.8">58</text>
<text x="133.4" y="45.8">67</text>
<text x="201.7" y="45.8">80</text>
<text x="268.9" y="45.8">89</text>
<text x="19.7" y="55.3">48</text>
<text x="42.3" y="55.4">47</text>
<text x="42.3" y="57.8">50</text>
<text x="66.3" y="55.4">54</text>
<text x="66.3" y="57.7">53</text>
<text x="86.8" y="55.3">57</text>
<text x="109.4" y="55.4">60</text>
<text x="109.4" y="57.8">59</text>
<text x="133.4" y="57.8">66</text>
<text x="133.5" y="55.4">63</text>
<text x="155.1" y="55.3">70</text>
<text x="177.7" y="55.4">69</text>
<text x="177.7" y="57.8">72</text>
<text x="201.7" y="55.4">76</text>
<text x="201.8" y="57.8">75</text>
<text x="222.3" y="55.3">79</text>
<text x="244.9" y="55.4">82</text>
<text x="245" y="57.8">81</text>
<text x="269" y="55.4">85</text>
<text x="269" y="57.8">88</text>
<text x="19.7" y="60.1">49</text>
<text x="19.7" y="62.5">51</text>
<text x="42.3" y="62.6">52</text>
<text x="66.3" y="60.2">56</text>
<text x="66.3" y="62.5">55</text>
<text x="86.8" y="60.1">62</text>
<text x="86.8" y="62.5">64</text>
<text x="109.5" y="62.6">61</text>
<text x="133.5" y="60.2">65</text>
<text x="133.5" y="62.6">68</text>
<text x="155.1" y="60.1">71</text>
<text x="155.1" y="62.5">73</text>
<text x="177.7" y="62.6">74</text>
<text x="201.7" y="62.6">77</text>
<text x="201.8" y="60.2">78</text>
<text x="222.3" y="60.1">84</text>
<text x="222.3" y="62.5">86</text>
<text x="245" y="62.6">83</text>
<text x="268.9" y="60.2">87</text>
<text x="268.9" y="62.6">90</text>
<text x="66.3" y="75.7">102</text>
<text x="133.5" y="75.7">111</text>
<text x="201.8" y="75.7">124</text>
<text x="269" y="75.7">131</text>
<text x="19.7" y="85.3">92</text>
<text x="42.4" y="85.3">91</text>
<text x="42.4" y="87.7">94</text>
<text x="66.3" y="85.3">98</text>
<text x="66.3" y="87.7">97</text>
<text x="85.5" y="85.3">101</text>
<text x="109.5" y="85.3">104</text>
<text x="109.5" y="87.7">103</text>
<text x="133.4" y="87.7">110</text>
<text x="133.5" y="85.3">107</text>
<text x="154" y="85.3">113</text>
<text x="177.8" y="85.3">114</text>
<text x="177.8" y="87.7">115</text>
<text x="201.8" y="85.3">120</text>
<text x="201.8" y="87.7">119</text>
<text x="221" y="85.3">132</text>
<text x="244.9" y="87.7">134</text>
<text x="245" y="85.3">133</text>
<text x="269" y="85.3">127</text>
<text x="269" y="87.7">128</text>
<text x="19.7" y="90.1">93</text>
<text x="19.7" y="92.5">95</text>
<text x="42.4" y="92.5">96</text>
<text x="66.3" y="90.1">100</text>
<text x="66.3" y="92.5">99</text>
<text x="85.5" y="90.1">106</text>
<text x="85.5" y="92.5">105</text>
<text x="109.5" y="92.5">108</text>
<text x="133.5" y="90.1">109</text>
<text x="133.5" y="92.4">112</text>
<text x="153.9" y="92.5">118</text>
<text x="154" y="90.1">116</text>
<text x="177.8" y="92.4">117</text>
<text x="201.8" y="90.1">121</text>
<text x="201.8" y="92.4">122</text>
<text x="221" y="90.1">135</text>
<text x="221" y="92.5">137</text>
<text x="245" y="92.4">136</text>
<text x="268.9" y="92.4">130</text>
<text x="269" y="90.1">129</text>
<text x="66.3" y="108">142</text>
<text x="133.5" y="108.1">153</text>
<text x="18.4" y="117.7">143</text>
<text x="42.3" y="117.6">144</text>
<text x="66.3" y="117.6">138</text>
<text x="85.5" y="117.6">154</text>
<text x="109.5" y="117.6">155</text>
<text x="133.5" y="117.6">149</text>
<text x="18.4" y="122.5">146</text>
<text x="18.4" y="124.8">148</text>
<text x="42.4" y="120">145</text>
<text x="42.4" y="124.8">147</text>
<text x="66.3" y="122.4">140</text>
<text x="66.3" y="120">139</text>
<text x="66.3" y="124.8">141</text>
<text x="85.5" y="122.4">157</text>
<text x="85.5" y="124.8">159</text>
<text x="109.5" y="120">156</text>
<text x="109.5" y="124.8">158</text>
<text x="133.5" y="120">150</text>
<text x="133.5" y="122.4">151</text>
<text x="133.5" y="124.8">152</text>
<text x="28.6" y="149.3">2</text>
<text x="69.2" y="148.1">160</text>
</g>
<g font-size="2.6" fill="#800">
<text x="178.6" y="182.5">TITLE:</text>
<text x="266" y="185.7">REV:</text>
<text x="203.6" y="197.4">Date:</text>
<text x="203.6" y="192.2">Company:</text>
<text x="237" y="197.4">Drawn By:</text>
<text x="265.7" y="192.6">Sheet:</text>
</g>
<g font-size="2.2" fill="#800">
<text x="36.6" y="9.8">1</text>
<text x="83.6" y="9.8">2</text>
<text x="130.6" y="9.8">3</text>
<text x="177.6" y="9.8">4</text>
<text x="224.6" y="9.8">5</text>
<text x="11.1" y="33.6">A</text>
<text x="284.2" y="33.6">A</text>
<text x="11.1" y="80.6">B</text>
<text x="284.2" y="80.6">B</text>
<text x="11.1" y="127.6">C</text>
<text x="284.2" y="127.6">C</text>
<text x="11.1" y="174.6">D</text>
<text x="284.2" y="174.6">D</text>
<text x="36.6" y="200.6">1</text>
<text x="83.6" y="200.6">2</text>
<text x="130.6" y="200.6">3</text>
<text x="177.6" y="200.6">4</text>
<text x="224.6" y="200.6">5</text>
</g>
<g font-size="2.2" fill="#000080">
<text x="53.8" y="13.3">100k</text>
<text x="120.9" y="13.3">100k</text>
<text x="189.3" y="13.3">100k</text>
<text x="256.4" y="13.3">100k</text>
<text x="18.5" y="21.7">15k</text>
<text x="18.9" y="19.3">R1</text>
<text x="29.3" y="20.9">H1_1</text>
<text x="53.3" y="20.9">H1_2</text>
<text x="54.8" y="18.1">R2</text>
<text x="85.6" y="21.7">15k</text>
<text x="86" y="19.3">R3</text>
<text x="96.5" y="20.9">H2_1</text>
<text x="120.5" y="20.9">H2_2</text>
<text x="122" y="18.1">R4</text>
<text x="154" y="21.7">15k</text>
<text x="154.3" y="19.3">R5</text>
<text x="164.8" y="20.9">H3_1</text>
<text x="188.8" y="20.9">H3_2</text>
<text x="190.3" y="18.1">R6</text>
<text x="221.1" y="21.7">15k</text>
<text x="221.5" y="19.3">R7</text>
<text x="231.9" y="20.9">H4_1</text>
<text x="255.9" y="20.9">H4_2</text>
<text x="257.4" y="18.1">R8</text>
<text x="53.8" y="43.3">100k</text>
<text x="120.9" y="43.3">100k</text>
<text x="189.3" y="43.3">100k</text>
<text x="256.4" y="43.3">100k</text>
<text x="18.5" y="51.7">15k</text>
<text x="18.9" y="49.3">R9</text>
<text x="29.3" y="50.9">H5_1</text>
<text x="53.3" y="50.9">H5_2</text>
<text x="54.8" y="48.1">R10</text>
<text x="85.6" y="51.7">15k</text>
<text x="86" y="49.3">R11</text>
<text x="96.5" y="50.9">H6_1</text>
<text x="120.5" y="50.9">H6_2</text>
<text x="122" y="48.1">R12</text>
<text x="154" y="51.7">15k</text>
<text x="154.3" y="49.3">R13</text>
<text x="164.8" y="50.9">H7_1</text>
<text x="188.8" y="50.9">H7_2</text>
<text x="190.3" y="48.1">R14</text>
<text x="221.1" y="51.7">15k</text>
<text x="221.5" y="49.3">R15</text>
<text x="231.9" y="50.9">H8_1</text>
<text x="255.9" y="50.9">H8_2</text>
<text x="257.4" y="48.1">R16</text>
<text x="53.8" y="73.2">100k</text>
<text x="120.9" y="73.2">100k</text>
<text x="189.3" y="73.2">100k</text>
<text x="256.4" y="73.2">100k</text>
<text x="18.5" y="81.6">15k</text>
<text x="18.9" y="79.2">R17</text>
<text x="29.3" y="80.8">H9_1</text>
<text x="53.3" y="80.8">H9_2</text>
<text x="54.8" y="78">R18</text>
<text x="85.6" y="81.6">15k</text>
<text x="86" y="79.2">R19</text>
<text x="95.2" y="80.8">H10_1</text>
<text x="119.2" y="80.8">H10_2</text>
<text x="121.4" y="78">R20</text>
<text x="154" y="81.6">15k</text>
<text x="154.3" y="79.2">R21</text>
<text x="163.7" y="80.8">H11_1</text>
<text x="187.7" y="80.8">H11_2</text>
<text x="190.3" y="78">R22</text>
<text x="221.1" y="81.6">15k</text>
<text x="221.5" y="79.2">R23</text>
<text x="230.7" y="80.8">H12_1</text>
<text x="254.7" y="80.8">H12_2</text>
<text x="257.4" y="78">R24</text>
<text x="53.8" y="105.6">100k</text>
<text x="120.9" y="105.6">100k</text>
<text x="18.9" y="111.6">R25</text>
<text x="28.1" y="113.2">H13_1</text>
<text x="52.1" y="113.2">H13_2</text>
<text x="54.8" y="110.4">R26</text>
<text x="86" y="111.6">R27</text>
<text x="95.2" y="113.2">H14_1</text>
<text x="119.2" y="113.2">H14_2</text>
<text x="122" y="110.4">R28</text>
<text x="18.5" y="114">15k</text>
<text x="85.6" y="114">15k</text>
<text x="38.6" y="143.9">E1</text>
<text x="81.8" y="142.7">E2</text>
<text x="90.7" y="143.1">R30</text>
<text x="38.6" y="146.1">Neon</text>
<text x="47.5" y="146.5">270k</text>
<text x="47.5" y="144.3">R29</text>
<text x="81.8" y="144.9">Neon</text>
<text x="90.7" y="145.3">270k</text>
</g>
<g font-size="2.2" fill="#00f">
<text x="28.4" y="29.1">3</text>
<text x="28.4" y="26.7">5</text>
<text x="28.4" y="24.3">7</text>
<text x="30.8" y="27.9">56</text>
<text x="30.8" y="25.5">78</text>
<text x="34.8" y="24.3">8</text>
<text x="34.8" y="26.7">6</text>
<text x="34.8" y="29.1">4</text>
<text x="52.3" y="29.1">3</text>
<text x="52.3" y="26.7">5</text>
<text x="52.3" y="24.3">7</text>
<text x="54.8" y="27.9">56</text>
<text x="54.8" y="25.5">78</text>
<text x="58.8" y="24.3">8</text>
<text x="58.8" y="26.7">6</text>
<text x="58.8" y="29.1">4</text>
<text x="95.5" y="29.1">3</text>
<text x="95.5" y="26.7">5</text>
<text x="95.5" y="24.3">7</text>
<text x="97.9" y="27.9">56</text>
<text x="97.9" y="25.5">78</text>
<text x="102" y="24.3">8</text>
<text x="102" y="26.7">6</text>
<text x="102" y="29.1">4</text>
<text x="119.5" y="29.1">3</text>
<text x="119.5" y="26.7">5</text>
<text x="119.5" y="24.3">7</text>
<text x="121.9" y="27.9">56</text>
<text x="121.9" y="25.5">78</text>
<text x="125.9" y="24.3">8</text>
<text x="125.9" y="26.7">6</text>
<text x="125.9" y="29.1">4</text>
<text x="163.8" y="29.1">3</text>
<text x="163.8" y="26.7">5</text>
<text x="163.8" y="24.3">7</text>
<text x="166.3" y="27.9">56</text>
<text x="166.3" y="25.5">78</text>
<text x="170.3" y="24.3">8</text>
<text x="170.3" y="26.7">6</text>
<text x="170.3" y="29.1">4</text>
<text x="187.8" y="29.1">3</text>
<text x="187.8" y="26.7">5</text>
<text x="187.8" y="24.3">7</text>
<text x="190.2" y="27.9">56</text>
<text x="190.2" y="25.5">78</text>
<text x="194.3" y="24.3">8</text>
<text x="194.3" y="26.7">6</text>
<text x="194.3" y="29.1">4</text>
<text x="231" y="29.1">3</text>
<text x="231" y="26.7">5</text>
<text x="231" y="24.3">7</text>
<text x="233.4" y="27.9">56</text>
<text x="233.4" y="25.5">78</text>
<text x="237.4" y="24.3">8</text>
<text x="237.4" y="26.7">6</text>
<text x="237.4" y="29.1">4</text>
<text x="254.9" y="29.1">3</text>
<text x="254.9" y="26.7">5</text>
<text x="254.9" y="24.3">7</text>
<text x="257.4" y="27.9">56</text>
<text x="257.4" y="25.5">78</text>
<text x="261.4" y="24.3">8</text>
<text x="261.4" y="26.7">6</text>
<text x="261.4" y="29.1">4</text>
<text x="28.4" y="31.5">1</text>
<text x="30.8" y="32.7">12</text>
<text x="30.8" y="30.3">34</text>
<text x="34.8" y="31.5">2</text>
<text x="52.3" y="31.5">1</text>
<text x="54.8" y="32.7">12</text>
<text x="54.8" y="30.3">34</text>
<text x="58.8" y="31.5">2</text>
<text x="95.5" y="31.5">1</text>
<text x="97.9" y="32.7">12</text>
<text x="97.9" y="30.3">34</text>
<text x="102" y="31.5">2</text>
<text x="119.5" y="31.5">1</text>
<text x="121.9" y="32.7">12</text>
<text x="121.9" y="30.3">34</text>
<text x="125.9" y="31.5">2</text>
<text x="163.8" y="31.5">1</text>
<text x="166.3" y="32.7">12</text>
<text x="166.3" y="30.3">34</text>
<text x="170.3" y="31.5">2</text>
<text x="187.8" y="31.5">1</text>
<text x="190.2" y="32.7">12</text>
<text x="190.2" y="30.3">34</text>
<text x="194.3" y="31.5">2</text>
<text x="231" y="31.5">1</text>
<text x="233.4" y="32.7">12</text>
<text x="233.4" y="30.3">34</text>
<text x="237.4" y="31.5">2</text>
<text x="254.9" y="31.5">1</text>
<text x="257.4" y="32.7">12</text>
<text x="257.4" y="30.3">34</text>
<text x="261.4" y="31.5">2</text>
<text x="28.4" y="59">3</text>
<text x="28.4" y="56.6">5</text>
<text x="28.4" y="54.2">7</text>
<text x="30.8" y="57.8">56</text>
<text x="30.8" y="55.4">78</text>
<text x="34.8" y="54.2">8</text>
<text x="34.8" y="56.6">6</text>
<text x="34.8" y="59">4</text>
<text x="52.3" y="59">3</text>
<text x="52.3" y="56.6">5</text>
<text x="52.3" y="54.2">7</text>
<text x="54.8" y="57.8">56</text>
<text x="54.8" y="55.4">78</text>
<text x="58.8" y="54.2">8</text>
<text x="58.8" y="56.6">6</text>
<text x="58.8" y="59">4</text>
<text x="95.5" y="59">3</text>
<text x="95.5" y="56.6">5</text>
<text x="95.5" y="54.2">7</text>
<text x="97.9" y="57.8">56</text>
<text x="97.9" y="55.4">78</text>
<text x="102" y="54.2">8</text>
<text x="102" y="56.6">6</text>
<text x="102" y="59">4</text>
<text x="119.5" y="59">3</text>
<text x="119.5" y="56.6">5</text>
<text x="119.5" y="54.2">7</text>
<text x="121.9" y="57.8">56</text>
<text x="121.9" y="55.4">78</text>
<text x="125.9" y="54.2">8</text>
<text x="125.9" y="56.6">6</text>
<text x="125.9" y="59">4</text>
<text x="163.8" y="59">3</text>
<text x="163.8" y="56.6">5</text>
<text x="163.8" y="54.2">7</text>
<text x="166.3" y="57.8">56</text>
<text x="166.3" y="55.4">78</text>
<text x="170.3" y="54.2">8</text>
<text x="170.3" y="56.6">6</text>
<text x="170.3" y="59">4</text>
<text x="187.8" y="59">3</text>
<text x="187.8" y="56.6">5</text>
<text x="187.8" y="54.2">7</text>
<text x="190.2" y="57.8">56</text>
<text x="190.2" y="55.4">78</text>
<text x="194.3" y="54.2">8</text>
<text x="194.3" y="56.6">6</text>
<text x="194.3" y="59">4</text>
<text x="231" y="59">3</text>
<text x="231" y="56.6">5</text>
<text x="231" y="54.2">7</text>
<text x="233.4" y="57.8">56</text>
<text x="233.4" y="55.4">78</text>
<text x="237.4" y="54.2">8</text>
<text x="237.4" y="56.6">6</text>
<text x="237.4" y="59">4</text>
<text x="254.9" y="59">3</text>
<text x="254.9" y="56.6">5</text>
<text x="254.9" y="54.2">7</text>
<text x="257.4" y="57.8">56</text>
<text x="257.4" y="55.4">78</text>
<text x="261.4" y="54.2">8</text>
<text x="261.4" y="56.6">6</text>
<text x="261.4" y="59">4</text>
<text x="28.4" y="61.4">1</text>
<text x="30.8" y="62.6">12</text>
<text x="30.8" y="60.2">34</text>
<text x="34.8" y="61.4">2</text>
<text x="52.3" y="61.4">1</text>
<text x="54.8" y="62.6">12</text>
<text x="54.8" y="60.2">34</text>
<text x="58.8" y="61.4">2</text>
<text x="95.5" y="61.4">1</text>
<text x="97.9" y="62.6">12</text>
<text x="97.9" y="60.2">34</text>
<text x="102" y="61.4">2</text>
<text x="119.5" y="61.4">1</text>
<text x="121.9" y="62.6">12</text>
<text x="121.9" y="60.2">34</text>
<text x="125.9" y="61.4">2</text>
<text x="163.8" y="61.4">1</text>
<text x="166.3" y="62.6">12</text>
<text x="166.3" y="60.2">34</text>
<text x="170.3" y="61.4">2</text>
<text x="187.8" y="61.4">1</text>
<text x="190.2" y="62.6">12</text>
<text x="190.2" y="60.2">34</text>
<text x="194.3" y="61.4">2</text>
<text x="231" y="61.4">1</text>
<text x="233.4" y="62.6">12</text>
<text x="233.4" y="60.2">34</text>
<text x="237.4" y="61.4">2</text>
<text x="254.9" y="61.4">1</text>
<text x="257.4" y="62.6">12</text>
<text x="257.4" y="60.2">34</text>
<text x="261.4" y="61.4">2</text>
<text x="28.4" y="89">3</text>
<text x="28.4" y="86.6">5</text>
<text x="28.4" y="84.2">7</text>
<text x="30.8" y="87.8">56</text>
<text x="30.8" y="85.4">78</text>
<text x="34.8" y="84.2">8</text>
<text x="34.8" y="86.6">6</text>
<text x="34.8" y="89">4</text>
<text x="52.3" y="89">3</text>
<text x="52.3" y="86.6">5</text>
<text x="52.3" y="84.2">7</text>
<text x="54.8" y="87.8">56</text>
<text x="54.8" y="85.4">78</text>
<text x="58.8" y="84.2">8</text>
<text x="58.8" y="86.6">6</text>
<text x="58.8" y="89">4</text>
<text x="95.5" y="89">3</text>
<text x="95.5" y="86.6">5</text>
<text x="95.5" y="84.2">7</text>
<text x="97.9" y="87.8">56</text>
<text x="97.9" y="85.4">78</text>
<text x="102" y="84.2">8</text>
<text x="102" y="86.6">6</text>
<text x="102" y="89">4</text>
<text x="119.5" y="89">3</text>
<text x="119.5" y="86.6">5</text>
<text x="119.5" y="84.2">7</text>
<text x="121.9" y="87.8">56</text>
<text x="121.9" y="85.4">78</text>
<text x="125.9" y="84.2">8</text>
<text x="125.9" y="86.6">6</text>
<text x="125.9" y="89">4</text>
<text x="163.8" y="89">3</text>
<text x="163.8" y="86.6">5</text>
<text x="163.8" y="84.2">7</text>
<text x="166.3" y="87.8">56</text>
<text x="166.3" y="85.4">78</text>
<text x="170.3" y="84.2">8</text>
<text x="170.3" y="86.6">6</text>
<text x="170.3" y="89">4</text>
<text x="187.8" y="89">3</text>
<text x="187.8" y="86.6">5</text>
<text x="187.8" y="84.2">7</text>
<text x="190.2" y="87.8">56</text>
<text x="190.2" y="85.4">78</text>
<text x="194.3" y="84.2">8</text>
<text x="194.3" y="86.6">6</text>
<text x="194.3" y="89">4</text>
<text x="231" y="89">3</text>
<text x="231" y="86.6">5</text>
<text x="231" y="84.2">7</text>
<text x="233.4" y="87.8">56</text>
<text x="233.4" y="85.4">78</text>
<text x="237.4" y="84.2">8</text>
<text x="237.4" y="86.6">6</text>
<text x="237.4" y="89">4</text>
<text x="254.9" y="89">3</text>
<text x="254.9" y="86.6">5</text>
<text x="254.9" y="84.2">7</text>
<text x="257.4" y="87.8">56</text>
<text x="257.4" y="85.4">78</text>
<text x="261.4" y="84.2">8</text>
<text x="261.4" y="86.6">6</text>
<text x="261.4" y="89">4</text>
<text x="28.4" y="91.4">1</text>
<text x="30.8" y="92.6">12</text>
<text x="30.8" y="90.2">34</text>
<text x="34.8" y="91.4">2</text>
<text x="52.3" y="91.4">1</text>
<text x="54.8" y="92.6">12</text>
<text x="54.8" y="90.2">34</text>
<text x="58.8" y="91.4">2</text>
<text x="95.5" y="91.4">1</text>
<text x="97.9" y="92.6">12</text>
<text x="97.9" y="90.2">34</text>
<text x="102" y="91.4">2</text>
<text x="119.5" y="91.4">1</text>
<text x="121.9" y="92.6">12</text>
<text x="121.9" y="90.2">34</text>
<text x="125.9" y="91.4">2</text>
<text x="163.8" y="91.4">1</text>
<text x="166.3" y="92.6">12</text>
<text x="166.3" y="90.2">34</text>
<text x="170.3" y="91.4">2</text>
<text x="187.8" y="91.4">1</text>
<text x="190.2" y="92.6">12</text>
<text x="190.2" y="90.2">34</text>
<text x="194.3" y="91.4">2</text>
<text x="231" y="91.4">1</text>
<text x="233.4" y="92.6">12</text>
<text x="233.4" y="90.2">34</text>
<text x="237.4" y="91.4">2</text>
<text x="254.9" y="91.4">1</text>
<text x="257.4" y="92.6">12</text>
<text x="257.4" y="90.2">34</text>
<text x="261.4" y="91.4">2</text>
<text x="28.4" y="119">5</text>
<text x="28.4" y="116.6">7</text>
<text x="30.8" y="117.8">78</text>
<text x="34.8" y="116.6">8</text>
<text x="34.8" y="119">6</text>
<text x="52.3" y="119">5</text>
<text x="52.3" y="116.6">7</text>
<text x="54.8" y="117.8">78</text>
<text x="58.8" y="116.6">8</text>
<text x="58.8" y="119">6</text>
<text x="95.5" y="119">5</text>
<text x="95.5" y="116.6">7</text>
<text x="97.9" y="117.8">78</text>
<text x="102" y="116.6">8</text>
<text x="102" y="119">6</text>
<text x="119.5" y="119">5</text>
<text x="119.5" y="116.6">7</text>
<text x="121.9" y="117.8">78</text>
<text x="125.9" y="116.6">8</text>
<text x="125.9" y="119">6</text>
<text x="28.4" y="123.8">1</text>
<text x="28.4" y="121.4">3</text>
<text x="30.8" y="125">12</text>
<text x="30.8" y="122.6">34</text>
<text x="30.8" y="120.2">56</text>
<text x="34.8" y="121.4">4</text>
<text x="34.8" y="123.8">2</text>
<text x="52.3" y="123.8">1</text>
<text x="52.3" y="121.4">3</text>
<text x="54.8" y="125">12</text>
<text x="54.8" y="122.6">34</text>
<text x="54.8" y="120.2">56</text>
<text x="58.8" y="121.4">4</text>
<text x="58.8" y="123.8">2</text>
<text x="95.5" y="123.8">1</text>
<text x="95.5" y="121.4">3</text>
<text x="97.9" y="125">12</text>
<text x="97.9" y="122.6">34</text>
<text x="97.9" y="120.2">56</text>
<text x="102" y="121.4">4</text>
<text x="102" y="123.8">2</text>
<text x="119.5" y="123.8">1</text>
<text x="119.5" y="121.4">3</text>
<text x="121.9" y="125">12</text>
<text x="121.9" y="122.6">34</text>
<text x="121.9" y="120.2">56</text>
<text x="125.9" y="121.4">4</text>
<text x="125.9" y="123.8">2</text>
</g>
</svg>
